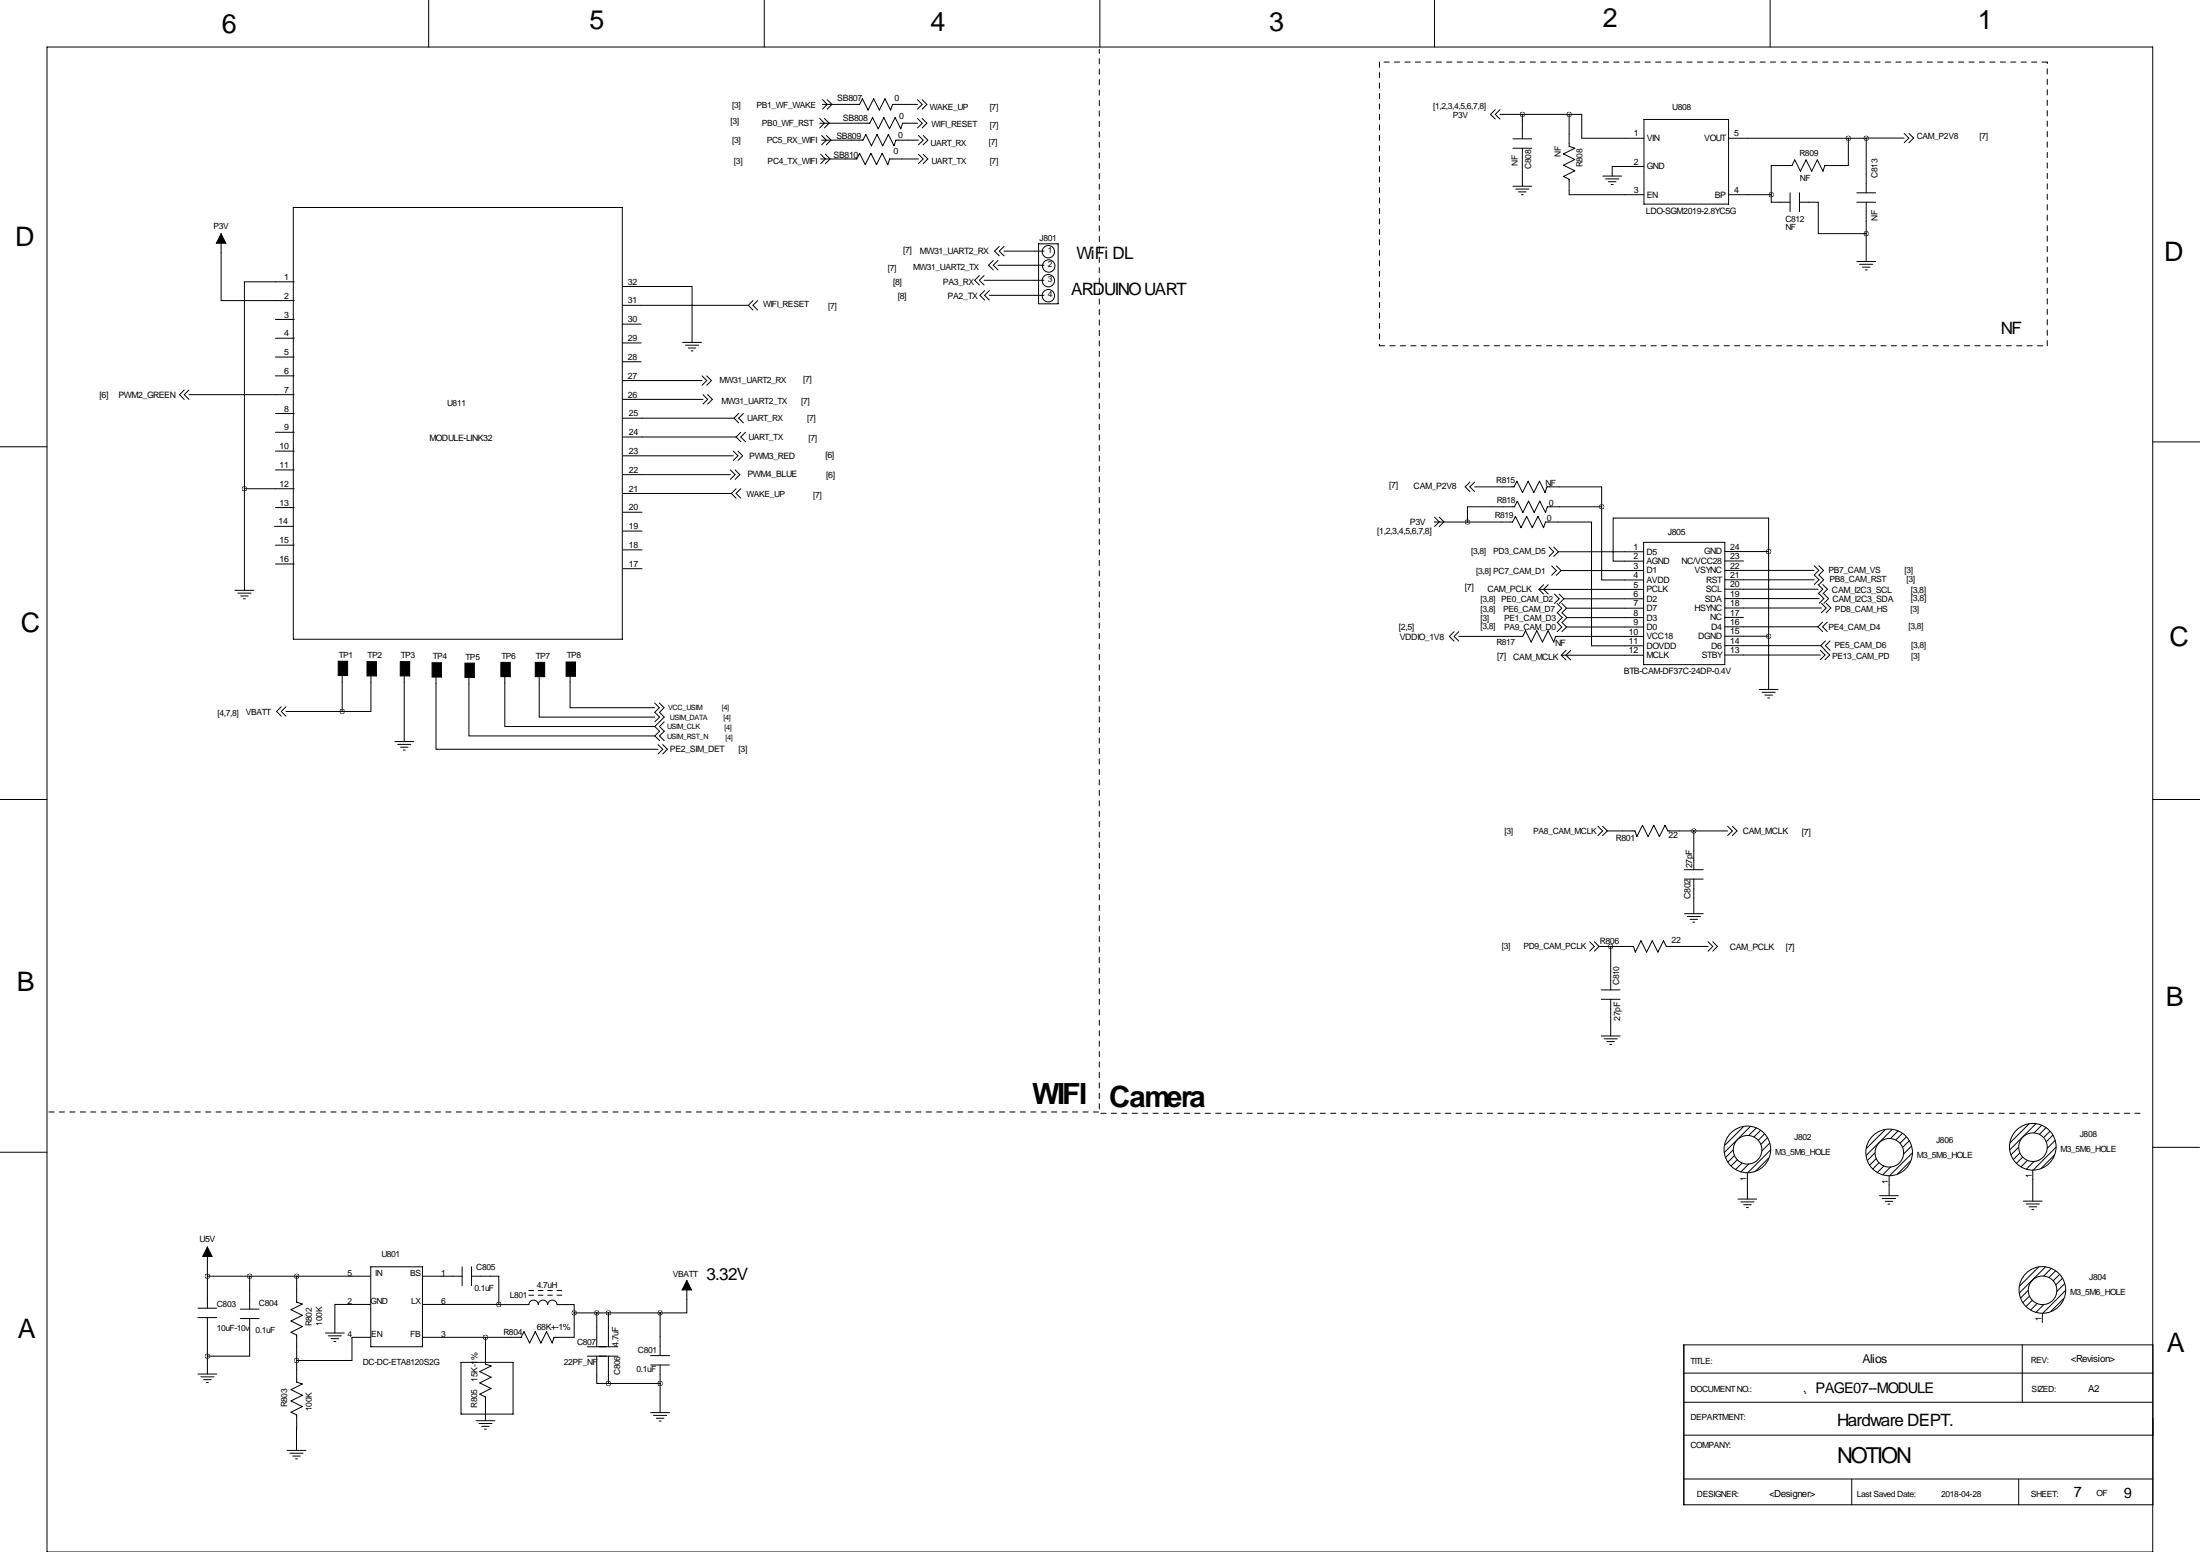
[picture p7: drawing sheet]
<svg xmlns="http://www.w3.org/2000/svg" width="594mm" height="419mm" viewBox="0 0 594 419" stroke-linecap="round" stroke-linejoin="round" font-family="sans-serif">
<g fill="none" stroke="#000" stroke-width=".27">
<path d="M12.7 12.7h569v406.4h-569zM115.8 0v12.7M206.5 0v12.7M297.2 0v12.7M387.6 0v12.7M478.3 0v12.7M221.5 33.3h13.5l.8-1.5 1.5 3 1.5-3 1.5 3 1.6-3 1.5 3 .5-1.5h4M221.5 32l1.3 1.3-1.3 1.2M222 37.8h11.2l.7-1.5 1.6 3.1 1.5-3.1 1.5 3.1 1.5-3.1 1.6 3.1 .5-1.6h6.1M222 36.6l1.3 1.2-1.3 1.3M222.2 28.2h10.1l.7-1.5 1.5 3 1.6-3 1.5 3 1.5-3 1.5 3 .5-1.5h6.8M222.2 26.9l1.3 1.3-1.3 1.3"/>
<path d="M222.8 32l1.2 1.3-1.2 1.2M223.3 36.6l1.2 1.2-1.2 1.3M223.5 26.9l1.3 1.3-1.3 1.3M247.9 26.9l1.3 1.3-1.3 1.3M247.9 32l1.3 1.3-1.3 1.2M248.2 36.6l1.2 1.2-1.2 1.3M249.2 26.9l1.2 1.3-1.2 1.3M249.2 32l1.2 1.3-1.2 1.2M249.4 36.6l1.3 1.2-1.3 1.3M404 29.6l-1.3 1.3 1.3 1.3M405.3 29.6l-1.3 1.3 1.3 1.3M405.3 30.9h18.7"/>
<path d="M408.8 37.5h5.1M411.3 30.9v6.6M424 30.9v8.6l1.5 .5-3 1.6 3 1.5-3 1.5 3 1.5-3 1.6 1.5 .7v4.2h20.2M424 30.9h3.4v6.4h16.8M444.2 32.3h22.9v22.8h-22.9zM467.1 37.3h37.1M499.4 37.3v7.4h-6.3l-.5 1.5-1.6-3-1.5 3-1.5-3-1.5 3-1.6-3-.7 1.5h-5.6v7.9M504.2 37.3v14.8M514.5 37.3h-10.3M514.5 36l1.3 1.3-1.3 1.3M515.8 36l1.2 1.3-1.2 1.3M79.2 56h88.9v116.6h-88.9z"/>
<path d="M221.7 42.9h9.8l.8-1.5 1.5 3 1.5-3 1.5 3 1.6-3 1.5 3 .5-1.5h7.8M221.7 41.7l1.3 1.2-1.3 1.3M223 41.7l1.3 1.2-1.3 1.3M248.2 41.7l1.2 1.2-1.2 1.3M249.4 41.7l1.3 1.2-1.3 1.3M408.8 40h5.1M408.8 50.3h5.1M409.5 51.1h3.6M410.3 51.8h2M411.1 52.6h.5M411.3 40v10.3M433.1 47.5h5"/>
<path d="M433.8 48.3h3.6M434.6 49.1h2M435.4 49.8h.5M444.2 45h-8.6v2.5M467.1 52.6h11.5M478.6 52.6v2h5.1M483.7 52.1v5M486.2 54.6h5.1v8.5h12.9M486.2 52.1v5M501.7 54.6h5.1M501.7 52.1h5.1M504.2 54.6v16"/>
<path d="M59.7 63.1v18.1h19.8M79.5 76.1h-13.5v55.9M168.1 77.4h18.9v15.1M264.6 74.4l-1.3 1.3 1.3 1.3M265.9 75.7h16.2M265.9 74.4l-1.3 1.3 1.3 1.3M266 78.5l-1.2 1.3 1.2 1.2M267.3 79.8h14.8M267.3 78.5l-1.3 1.3 1.3 1.2M268.4 70.4l-1.3 1.2 1.3 1.3M269.6 71.6h12.5M269.6 70.4l-1.2 1.2 1.2 1.3"/>
<path d="M270 66.5l-1.3 1.3 1.3 1.3M271.3 67.8h10.8M271.3 66.5l-1.3 1.3 1.3 1.3M280.6 65.8h5.3v16.2h-5.3zM501.7 70.6h5.1M502.5 71.4h3.5M503.2 72.1h2.1M504 72.9h.5M74.4 86.3h5.1M74.4 91.3h5.1M74.4 96.4h5.1M168.1 82.4h34.1"/>
<path d="M168.1 87.5h5.1M168.1 92.6h5.1M168.1 97.7h5.1M184.5 92.5h5M185.2 93.2h3.6M186 94h2M186.7 94.7h.5M202.2 82.4l1.3 1.3M203.5 81.2l-1.3 1.2M204.7 81.2l-1.2 1.2 1.2 1.3M49.8 105.3l-1.3 1.3 1.3 1.2M51.1 106.6h28.4"/>
<path d="M51.1 105.3l-1.3 1.3 1.3 1.2M74.4 101.5h5.1M74.4 111.7h5.1M74.4 116.7h5.1M168.1 102.8h21.6M168.1 107.8h21.8M168.4 112.9h29.9M168.4 118h30.5M189.7 101.5l1.3 1.3-1.3 1.2M189.9 106.6l1.3 1.2-1.3 1.3M191 101.5l1.2 1.3-1.2 1.2M191.2 106.6l1.3 1.2-1.3 1.3"/>
<path d="M198.3 112.9l1.3 1.3M198.9 118l1.3 1.3M199.6 111.7l-1.3 1.2M200.2 116.7l-1.3 1.3M200.9 111.7l-1.3 1.2 1.3 1.3M201.4 116.7l-1.2 1.3 1.2 1.3M581.8 119.3h12.7M0 120.6h12.7M66 132h13.5M66 132v27.4M74.4 121.8h5.1M74.4 126.9h5.1"/>
<path d="M74.4 137.1h5.1M168.4 123.1h29.7M168.4 128.2h29M168.4 133.2h29.2M168.4 138.3h5.1M197.4 126.9l1.2 1.3-1.2 1.2M197.6 133.2l1.3 1.3M198.1 121.8l1.3 1.3-1.3 1.3M198.6 126.9l1.3 1.3-1.3 1.2M198.9 132l-1.3 1.2M199.4 121.8l1.3 1.3-1.3 1.3M200.2 132l-1.3 1.2 1.3 1.3"/>
<path d="M387.6 139.6l1.3 1.3-1.3 1.3M388.9 139.6l1.2 1.3-1.2 1.3M397.2 130.2l-1.3 1.3 1.3 1.2M398.4 131.5h10.7l.8-1.6 1.5 3.1 1.5-3.1 1.5 3.1 1.6-3.1 1.5 3.1 .5-1.5h14.8v5.4M398.4 130.2l-1.2 1.3 1.2 1.2M432.8 136.9v19.7h11.3M432.8 136.9h-14.7l-.5 1.5-1.5-3.1-1.6 3.1-1.5-3.1-1.5 3.1-1.5-3.1-.8 1.6h-12.7v4.1M63.5 159.4h5.1M74.2 142.1h5M74.4 147.2h5.1M74.4 152.3h5.1M168.4 143.4h5.1"/>
<path d="M168.4 148.5h5.1M168.4 153.6h5.1M387.6 140.9l8.9 .1M396.5 141h12.2l.7-1.6 1.6 3.1 1.5-3.1 1.5 3.1 1.5-3.1 1.6 3.1 .5-1.5h12.4v33.4h14.1M415.8 159.2h28.3M415.8 159.2l1.3 1.2M417.1 157.9l-1.3 1.3M418.3 157.9l-1.2 1.3 1.2 1.2M418.5 147.7l1.3 1.3-1.3 1.3M419.3 152.8l1.2 1.3-1.2 1.2M419.8 147.7l1.3 1.3M420.5 152.8l1.3 1.3"/>
<path d="M421.1 149h23M421.1 149l-1.3 1.3M421.8 154.1h22.3M421.8 154.1l-1.3 1.2M444.1 146.5h21.9v33h-21.9zM466 151.5h5.1M466 159.1h25.2M466 156.6h24.2M466 154h24.2M466 148.9h11.9M477.9 148.9v-9h-42v11.6h8.2M477.9 148.9v37.3"/>
<path d="M490.2 152.8l1.2 1.2-1.2 1.3 1.3 1.3-1.3 1.2M491.2 157.8l1.3 1.3-1.3 1.3M491.4 152.8l1.3 1.2-1.3 1.3M491.5 155.3l1.3 1.3-1.3 1.2M492.5 157.8l1.3 1.3-1.3 1.3M64.3 160.2h3.5M65 160.9h2.1M65.8 161.7h.5M392.9 170.6l-1.3 1.3 1.3 1.2M394.2 171.9h17.2l.8-1.6 1.5 3.1 1.5-3.1 1.6 3.1 1.5-3.1 1.5 3.1 .5-1.5h23.8M394.2 170.6l-1.3 1.3 1.3 1.2M420 160.4l1.3 1.3-1.3 1.3"/>
<path d="M420.7 163l1.3 1.2-1.3 1.3M420.7 168l1.3 1.3-1.3 1.3M420.8 165.5l1.3 1.3-1.3 1.2M421.3 160.4l1.3 1.3M421.8 176.9h22.3M421.8 176.9l1.3 1.3M422 163l1.3 1.2M422 168l1.3 1.3M422.1 165.5l1.3 1.3M422.6 161.7h21.5M422.6 161.7l-1.3 1.3M423.1 175.7l-1.3 1.2"/>
<path d="M423.3 164.2h20.8M423.3 169.3h20.8M423.3 164.2l-1.3 1.3M423.3 169.3l-1.3 1.3M423.4 166.8h20.7M423.4 166.8l-1.3 1.2M424.4 175.7l-1.3 1.2 1.3 1.3M466 164.2h26.2M466 176.9h25.8M466 174.3h25.9M466 171.8h11.9M466 169.3h25.2"/>
<path d="M466 166.7h5.1M466 161.6h25.5M491.2 169.3l1.3 1.2M491.5 160.4l1.3 1.2-1.3 1.3M491.8 175.6l1.3 1.3-1.3 1.3M491.9 174.3l1.3 1.3M492.2 162.9l1.2 1.3-1.2 1.3M492.5 168l-1.3 1.3M492.8 160.4l1.3 1.2-1.3 1.3M493.1 175.6l1.3 1.3-1.3 1.3M493.2 173.1l-1.3 1.2M493.4 162.9l1.3 1.3-1.3 1.3"/>
<path d="M493.7 168l-1.2 1.3 1.2 1.2M494.5 173.1l-1.3 1.2 1.3 1.3M76 190.9l-1.3 1.2 1.3 1.3M77.3 190.9l-1.3 1.2 1.3 1.3M77.3 192.1h15.2M92.5 181.6v10.5M100.2 181.7v10.4h-7.7M109.2 181.7v18.6M117.8 182v20.3h60M126.7 182.1v16.6h50.2M136.4 181.9v14.3h40.5M145.7 181.9v11.7h31.2"/>
<path d="M154 181.8v9.3h22.9M176.9 189.8l1.3 1.3-1.3 1.3 1.3 1.2-1.3 1.3M176.9 196.2l1.3 1.3-1.3 1.2M176.9 198.7l1.3 1.3M178.2 189.8l1.2 1.3-1.2 1.3M178.2 192.4l1.3 1.2-2.6 2.6M179.5 194.9l-1.3 1.3 1.3 1.3-1.3 1.2 1.3 1.3M475.3 186.2h5.1M476.1 186.9h3.6M476.9 187.7h2M477.6 188.5h.5M0 215.9h12.7"/>
<path d="M106.7 200.3h5.1M107.4 201h3.6M108.2 201.8h2M109 202.5h.5M177.8 201.1l1.3 1.2-1.3 1.3M179.1 201.1l1.2 1.2-1.2 1.3M581.7 215.9h12.7M431.7 223.1l1.3 1.3-1.3 1.3M433 223.1l1.3 1.3M434.3 224.4h7.5l.5 1.5 1.5-3 1.5 3 1.5-3 1.6 3 1.5-3 .7 1.5h16.2M434.3 224.4l-1.3 1.3M455.1 234.8h5.1"/>
<path d="M455.1 237.4h5.1M457.7 224.4v10.4M457.7 237.4v9.3M466.8 223.1l1.3 1.3-1.3 1.3M468.1 223.1l1.2 1.3-1.2 1.3M429.5 254.3l1.3 1.3-1.3 1.2M430.8 254.3l1.3 1.3M432.1 255.6h9.3l.5 1.5 1.5-3 1.5 3 1.5-3 1.6 3 1.5-3 .7 1.5h11.3M432.1 255.6l-1.3 1.2M435.2 255.6v11.7M455.1 246.7h5.1M455.9 247.5h3.5"/>
<path d="M456.6 248.3h2.1M457.4 249h.5M461.5 254.3l1.3 1.3-1.3 1.2M462.8 254.3l1.3 1.3-1.3 1.2M432.7 267.3h5M432.7 269.8h5M432.7 279.8h5M435.2 269.8v10M433.4 280.5h3.6M434.2 281.3h2M434.9 282h.6M0 311.1h12.7"/>
<path d="M468.3 310.5l-2.1 2.1M468.6 312.1l-1.7 1.7M469.4 313.2l-1.7 1.7M470.7 314l-1.7 1.8M471.1 304.2l-5.1 5.1M472.1 316.6v7.2M472.5 314.3l-2.1 2.1M472.9 304.2l-7 7M474.6 304.5l-2.1 2.1M475.7 305.2l-1.8 1.8M476.7 306.3l-1.6 1.6M477.6 307.2l-1.8 1.8"/>
<path d="M477.9 312.7l-3.5 3.5M478.1 308.7l-2.1 2.1M478.4 310.5l-6 6M506.6 311.4l-2.1 2M506.9 312.9l-1.7 1.8M507.7 314l-1.7 1.7M509 314.9l-1.7 1.7M509.4 305l-5.1 5.1M510.4 317.4v5.5M510.8 315.1l-2.1 2.1M511.3 305l-7.1 7M512.9 305.4l-2.1 2"/>
<path d="M514 306l-1.8 1.8M515 307.1l-1.6 1.6M515.9 308.1l-1.8 1.7M516.2 313.5l-3.5 3.5M516.4 309.5l-2.1 2.1M516.7 311.3l-6 6M545.4 309.8l-2 2.1M545.7 311.4l-1.7 1.7M546.5 312.5l-1.7 1.6M547.8 313.3l-1.7 1.8M548.2 303.5l-5.1 5.1M549.2 315.9v8.5"/>
<path d="M549.7 313.6l-2.2 2.1M550.1 303.5l-7 7M551.7 303.8l-2.1 2.1M552.9 304.5l-1.9 1.8M553.8 305.6l-1.6 1.6M554.7 306.5l-1.8 1.8M555 312l-3.5 3.5M555.2 308l-2 2.1M555.5 309.8l-6 6M581.6 309.8h12.7M56 336.8v16.5M469.6 323.8h5.1"/>
<path d="M470.4 324.6h3.5M471.1 325.3h2.1M471.9 326.1h.5M507.8 322.9h5.1M508.6 323.6h3.6M509.4 324.4h2M510.1 325.2h.5M546.7 324.4h5.1M547.5 325.1h3.5M548.2 325.9h2.1M549 326.6h.5M53.5 353.3h5.1"/>
<path d="M53.5 355.8h5.1M56 344.6h44.2M56 355.8v15.2M64.9 353.5h5.1M64.9 356.1h5.1M67.5 356.1v10.1h-11.5M67.5 344.6v8.9M80.2 344.6v7l1.5 .5-3.1 1.6 3.1 1.5-3.1 1.5 3.1 1.5-3.1 1.6 1.6 .7v12.7l1.5 .5-3.1 1.6 3.1 1.5-3.1 1.5 3.1 1.5-3.1 1.6 1.6 .7-.1 9.6M87.9 360h5.1M100.2 352.2h-9.7v7.8M100.2 342.1h13.9v21.6h-13.9zM114.1 344.6h10.8"/>
<path d="M114.1 352.2h20.7M124.9 342.1v5.1M127.4 344.6h7.4v7.6M127.4 342.1v5.1M134.8 352.2l8.1 .1a1.27 1.27 0 0 1 1.3-1.2 1.27 1.27 0 0 1 1.2 1.2 1.27 1.27 0 0 1 1.3-1.2 1.27 1.27 0 0 1 1.3 1.2 1.27 1.27 0 0 1 1.2-1.2 1.27 1.27 0 0 1 1.3 1.2h4.6v2.2M142.9 349.8h1.3M142.9 348.5h1.3M145.4 349.8h1.3M145.4 348.5h1.3M148 349.8h1.3M148 348.5h1.3M150.5 349.8h1.3"/>
<path d="M150.5 348.5h1.3M155.1 354.5v6.6h-5.4l-.5 1.6-1.5-3.1-1.5 3.1-1.6-3.1-1.5 3.1-1.5-3.1-.8 1.5h-26.7M155.1 354.5h23.3M161.2 354.5v9.2M164.4 354.5v9.2M178.4 354.5v11.6M185.6 345.8v8.7h-7.2M548 348.5l-2.1 2M548.3 350.1l-1.7 1.7M549.1 351.1l-1.7 1.7M550.4 352l-1.7 1.7M550.8 342.1l-5.1 5.2"/>
<path d="M551.8 354.6v2.5M552.2 352.2l-2.1 2.2M552.7 342.1l-7.1 7M554.3 342.5l-2.1 2.1M555.4 343.2l-1.8 1.8M556.4 344.2l-1.6 1.6M557.3 345.2l-1.8 1.8M557.6 350.7l-3.5 3.5M557.8 346.7l-2 2M558.1 348.4l-6 6.1M53.5 371h5.1M54.3 371.8h3.5"/>
<path d="M55 372.6h2M55.8 373.3h.5M88.7 360.7h3.6M89.5 361.5h2M90.2 362.3h.5M100.2 361.1h-5.1v6.3h-14.9M124.6 367.9h14v14h-14zM131.2 361.1v7.3l1.5 .5-3.1 1.5 3.1 1.5-3.1 1.5 3.1 1.6-3.1 1.5 1.6 .7v6.4M158.7 363.7h8.2M158.7 366.2h8.2M161.2 366.2v7.4h3.2M164.4 366.2v7.4"/>
<path d="M164.4 373.6h14M175.8 366.1h5.1M175.8 368.6h5.1M178.4 368.6v12.9M455 370.8h126.7M455 378.7h126.7M455 363.2h126.7v43.1h-126.7zM487.4 375.7h.1M546.4 363.2v15.5M77.6 391.7h5.1M78.3 392.4h3.6M79.1 393.2h2"/>
<path d="M79.9 394h.5M128.6 383.6h5.1M129.4 384.4h3.5M130.1 385.2h2.1M130.9 385.9h.5M175.8 381.5h5.1M176.6 382.2h3.5M177.3 383h2.1M178.1 383.7h.5M454.9 399.4h126.8M455 387.6h126.7M500.3 399.5v6.8"/>
<path d="M545.4 399.5v6.8"/>
<circle cx="283.3" cy="68" r="1.68"/>
<circle cx="283.3" cy="75.8" r="1.68"/>
<circle cx="283.3" cy="79.9" r="1.68"/>
<circle cx="283.4" cy="71.8" r="1.68"/>
<circle cx="472.1" cy="310.4" r="6.3"/>
<circle cx="472.2" cy="310.5" r="3.9"/>
<circle cx="510.4" cy="311.2" r="6.3"/>
<circle cx="510.5" cy="311.3" r="3.9"/>
<circle cx="549.2" cy="309.7" r="6.3"/>
<circle cx="549.3" cy="309.8" r="3.9"/>
<circle cx="551.8" cy="348.3" r="6.3"/>
<circle cx="551.9" cy="348.4" r="3.9"/>
</g>
<circle cx="487.7" cy="376.2" r=".15" fill="#000"/>
<path d="M372.7 16.8v76.6M553.2 16.8h-180.5M372.7 93.4h180.5M553.2 93.4v-76.6M297 299.5v-286.2M13.2 300.3h283.7M297.4 300.6h282.1" fill="none" stroke="#000" stroke-width=".27" stroke-dasharray="1.4 1.4"/>
<path d="M59.7 63.1l1.3 2.6h-2.5zM91.4 178.6h2.5v3.8h-2.5zM99.2 178.7h2.5v3.8h-2.5zM108.2 178.7h2.5v3.8h-2.5zM116.7 179h2.6v3.8h-2.6zM125.6 179.1h2.6v3.8h-2.6zM135.3 178.9h2.6v3.8h-2.6zM144.6 178.9h2.6v3.8h-2.6zM153 178.8h2.5v3.8h-2.5zM56 336.8l1.3 2.5h-2.5zM185.6 345.8l1.2 2.5h-2.5z" fill="#000" stroke="#000" stroke-width=".27"/>
<path d="M80.1 367.4a.05 .05 0 0 0 .1 0 .05 .05 0 0 0-.1 0zM56 366.2a.05 .05 0 0 0 .1 0 .05 .05 0 0 0-.1 0zM56 344.6a.05 .05 0 0 0 .1 0 .05 .05 0 0 0-.1 0zM80.1 344.6a.05 .05 0 0 0 .1 0 .05 .05 0 0 0-.1 0zM178.3 373.6a.05 .05 0 0 0 .1 0 .05 .05 0 0 0-.1 0zM178.3 354.5a.05 .05 0 0 0 .1 0 .05 .05 0 0 0-.1 0zM67.4 344.6a.05 .05 0 0 0 .1 0 .05 .05 0 0 0-.1 0zM164.3 354.5a.05 .05 0 0 0 .1 0 .05 .05 0 0 0-.1 0zM164.3 373.6a.05 .05 0 0 0 .1 0 .05 .05 0 0 0-.1 0zM131.1 361.1a.05 .05 0 0 0 .1 0 .05 .05 0 0 0-.1 0zM155.1 354.5a.05 .05 0 0 0 .1 0 .05 .05 0 0 0-.1 0zM161.2 354.5a.05 .05 0 0 0 .1 0 .05 .05 0 0 0-.1 0zM134.7 352.2a.05 .05 0 0 0 .1 0 .05 .05 0 0 0-.1 0zM411.3 30.9a.05 .05 0 0 0 .1 0 .05 .05 0 0 0-.1 0zM504.2 37.3a.05 .05 0 0 0 .1 0 .05 .05 0 0 0-.1 0zM478.5 52.6a.05 .05 0 0 0 .1 0 .05 .05 0 0 0-.1 0zM499.4 37.3a.05 .05 0 0 0 .1 0 .05 .05 0 0 0-.1 0zM457.6 224.4a.05 .05 0 0 0 .1 0 .05 .05 0 0 0-.1 0zM504.2 63.1a.05 .05 0 0 0 .1 0 .05 .05 0 0 0-.1 0zM396.4 141a.05 .05 0 0 0 .1 0 .05 .05 0 0 0-.1 0zM477.8 148.9a.05 .05 0 0 0 .1 0 .05 .05 0 0 0-.1 0zM477.8 171.8a.05 .05 0 0 0 .1 0 .05 .05 0 0 0-.1 0zM432.7 136.9a.05 .05 0 0 0 .1 0 .05 .05 0 0 0-.1 0zM423.9 30.9a.05 .05 0 0 0 .1 0 .05 .05 0 0 0-.1 0zM66 132a.05 .05 0 0 0 .1 0 .05 .05 0 0 0-.1 0zM92.4 192.1a.05 .05 0 0 0 .1 0 .05 .05 0 0 0-.1 0z" fill="#000" stroke="#000" stroke-width="1.3"/>
<g font-size="7.9">
<text x="278.9" y="298.2">WIFI</text>
<text x="299.7" y="299">Camera</text>
</g>
<g font-size="7.3">
<text x="59.9" y="8.9">6</text>
<text x="159.3" y="7.9">5</text>
<text x="251.5" y="8.4">4</text>
<text x="342.9" y="8.4">3</text>
<text x="433.1" y="7.4">2</text>
<text x="534.4" y="7.9">1</text>
<text x="4.1" y="66.5">D</text>
<text x="584.7" y="70.4">D</text>
<text x="5.6" y="170.7">C</text>
<text x="586.2" y="174.5">C</text>
<text x="4.6" y="267.7">B</text>
<text x="585.2" y="271.5">B</text>
<text x="4.8" y="361.2">A</text>
<text x="585.5" y="365">A</text>
</g>
<text font-size="5.9" x="496.4" y="395.2">NOTION</text>
<g font-size="4.6">
<text x="290.8" y="69.9">WiFi DL</text>
<text x="289.4" y="79.7">ARDUINO UART</text>
<text x="540.6" y="90.1">NF</text>
<text x="190.9" y="345.6">3.32V</text>
<text x="496.4" y="385">Hardware DEPT.</text>
</g>
<g font-size="4">
<text x="490.5" y="376.2">PAGE07--MODULE</text>
<text x="560.4" y="404.4">7</text>
<text x="573.8" y="404.6">9</text>
</g>
<text font-size="3.3" x="503.2" y="368.1">Alios</text>
<g font-size="2.6">
<text x="559.6" y="367.9">&lt;Revision&gt;</text>
<text x="564.2" y="376">A2</text>
<text x="478" y="404.2">&lt;Designer&gt;</text>
</g>
<g font-size="2.4">
<text x="226.2" y="27.2">SB807</text>
<text x="241.7" y="27.2">0</text>
<text x="227.8" y="32.8">SB808</text>
<text x="243" y="32.1">0</text>
<text x="226" y="37.6">SB809</text>
<text x="241.5" y="41.7">0</text>
<text x="242.7" y="37.4">0</text>
<text x="441.4" y="36.8">1</text>
<text x="445" y="38.1">VIN</text>
<text x="460.5" y="38.1">VOUT</text>
<text x="468.6" y="36.8">5</text>
<text x="225.2" y="42.7">SB810</text>
<text x="441.4" y="44.4">2</text>
<text x="445" y="45.7">GND</text>
<text x="441.4" y="52.1">3</text>
<text x="445" y="53.4">EN</text>
<text x="463.3" y="53.4">BP</text>
<text x="468.6" y="52.1">4</text>
<text x="444.7" y="57.7">LDO-SGM2019-2.8YC5G</text>
<text x="244" y="68.2">[7]</text>
<text x="248.6" y="68.5">MW31_UART2_RX</text>
<text x="76.8" y="75.6">1</text>
<text x="169.7" y="76.9">32</text>
<text x="241.3" y="77">[8]</text>
<text x="254.8" y="77">PA3_RX</text>
<text x="76.8" y="80.7">2</text>
<text x="169.7" y="81.9">31</text>
<text x="242.6" y="80.8">[8]</text>
<text x="256" y="80.8">PA2_TX</text>
<text x="76.8" y="85.8">3</text>
<text x="169.7" y="87">30</text>
<text x="76.8" y="90.8">4</text>
<text x="76.8" y="95.9">5</text>
<text x="169.7" y="92.1">29</text>
<text x="76.8" y="101">6</text>
<text x="169.7" y="97.2">28</text>
<text x="26.9" y="107.4">[6]</text>
<text x="32" y="107.4">PWM2_GREEN</text>
<text x="76.8" y="106.1">7</text>
<text x="169.7" y="102.3">27</text>
<text x="169.7" y="107.3">26</text>
<text x="76.8" y="111.2">8</text>
<text x="169.9" y="112.4">25</text>
<text x="76.8" y="116.2">9</text>
<text x="116" y="119.2">MODULE-LINK32</text>
<text x="169.9" y="117.5">24</text>
<text x="75.5" y="121.3">10</text>
<text x="169.9" y="122.6">23</text>
<text x="202.4" y="123.9">PWM3_RED</text>
<text x="223" y="123.6">[6]</text>
<text x="75.5" y="126.4">11</text>
<text x="75.5" y="131.5">12</text>
<text x="169.9" y="127.7">22</text>
<text x="201.9" y="128.7">PWM4_BLUE</text>
<text x="223.3" y="129">[6]</text>
<text x="375.4" y="131.9">[7]</text>
<text x="75.5" y="136.6">13</text>
<text x="169.9" y="132.7">21</text>
<text x="169.9" y="137.8">20</text>
<text x="382" y="132.1">CAM_P2V8</text>
<text x="418.5" y="136.6">0</text>
<text x="75.3" y="141.6">14</text>
<text x="169.9" y="142.9">19</text>
<text x="381" y="141.8">P3V</text>
<text x="418" y="140.7">0</text>
<text x="75.5" y="146.7">15</text>
<text x="169.9" y="148">18</text>
<text x="372.1" y="144.3">[1,2,3,4,5,6,7,8]</text>
<text x="441.3" y="148.5">1</text>
<text x="444.9" y="149.8">D5</text>
<text x="450.6" y="144.4">J805</text>
<text x="460.5" y="149.7">GND</text>
<text x="467.5" y="148.4">24</text>
<text x="75.5" y="151.8">16</text>
<text x="169.9" y="153.1">17</text>
<text x="441.3" y="151">2</text>
<text x="441.3" y="153.6">3</text>
<text x="444.9" y="152.3">AGND</text>
<text x="444.9" y="154.9">D1</text>
<text x="454.4" y="152.3">NC/VCC28</text>
<text x="457.9" y="154.8">VSYNC</text>
<text x="467.5" y="153.5">22</text>
<text x="467.5" y="151">23</text>
<text x="395.8" y="159.2">[7]</text>
<text x="401.9" y="160">CAM_PCLK</text>
<text x="441.3" y="156.1">4</text>
<text x="441.3" y="158.6">5</text>
<text x="441.3" y="161.2">6</text>
<text x="444.9" y="157.4">AVDD</text>
<text x="444.9" y="159.9">PCLK</text>
<text x="460.9" y="159.9">SCL</text>
<text x="461" y="157.4">RST</text>
<text x="467.5" y="161.1">19</text>
<text x="467.5" y="158.6">20</text>
<text x="467.5" y="156.1">21</text>
<text x="495" y="160.2">CAM_I2C3_SCL</text>
<text x="516.3" y="160.2">[3,8]</text>
<text x="441.3" y="163.7">7</text>
<text x="441.3" y="166.3">8</text>
<text x="444.9" y="162.5">D2</text>
<text x="444.9" y="165">D7</text>
<text x="444.9" y="167.6">D3</text>
<text x="457.9" y="165">HSYNC</text>
<text x="460.6" y="162.4">SDA</text>
<text x="462.1" y="167.5">NC</text>
<text x="467.5" y="166.2">17</text>
<text x="467.5" y="163.7">18</text>
<text x="495.1" y="162.5">CAM_I2C3_SDA</text>
<text x="516.3" y="162.3">[3,8]</text>
<text x="378" y="170">[2,5]</text>
<text x="378.2" y="172.8">VDDIO_1V8</text>
<text x="440.1" y="171.3">10</text>
<text x="440.1" y="173.9">11</text>
<text x="441.3" y="168.8">9</text>
<text x="444.9" y="170.1">D0</text>
<text x="444.9" y="172.6">VCC18</text>
<text x="458.8" y="172.6">DGND</text>
<text x="462.4" y="170.1">D4</text>
<text x="467.5" y="173.8">14</text>
<text x="467.5" y="171.3">15</text>
<text x="467.5" y="168.8">16</text>
<text x="404.5" y="177.9">[7]</text>
<text x="408.8" y="178.1">CAM_MCLK</text>
<text x="420.2" y="174.4">NF</text>
<text x="440.1" y="176.4">12</text>
<text x="444.9" y="175.2">DOVDD</text>
<text x="444.9" y="177.7">MCLK</text>
<text x="459.8" y="177.7">STBY</text>
<text x="462.4" y="175.1">D6</text>
<text x="467.5" y="176.4">13</text>
<text x="438.8" y="182.1">BTB-CAM-DF37C-24DP-0.4V</text>
<text x="181" y="202.9">PE2_SIM_DET</text>
<text x="199.5" y="202.9">[3]</text>
<text x="436.6" y="227.1">R801</text>
<text x="450.8" y="226.4">22</text>
<text x="470.9" y="225.1">CAM_MCLK</text>
<text x="486.9" y="225.3">[7]</text>
<text x="457.2" y="234.5" transform="rotate(-90 457.2 234.5)">27pF</text>
<text x="456.7" y="242.7" transform="rotate(-90 456.7 242.7)">C802</text>
<text x="432.3" y="255">R806</text>
<text x="451.7" y="254.5">22</text>
<text x="467.4" y="256.6">CAM_PCLK</text>
<text x="482.5" y="256.5">[7]</text>
<text x="437.7" y="275.7" transform="rotate(-90 437.7 275.7)">27pF</text>
<text x="53.9" y="335.5">U5V</text>
<text x="145" y="359.2">68K+-1%</text>
<text x="167.1" y="363.7" transform="rotate(-90 167.1 363.7)">4.7uF</text>
<text x="129" y="373.1" transform="rotate(-90 129 373.1)">15K-1%</text>
</g>
<g font-size="2.3">
<text x="197.9" y="29.3">[3]</text>
<text x="204.4" y="29.3">PB1_WF_WAKE</text>
<text x="251.2" y="29.7">WAKE_UP</text>
<text x="267.4" y="29.7">[7]</text>
<text x="387.2" y="29.4">[1,2,3,4,5,6,7,8]</text>
<text x="451.9" y="29.7">U808</text>
<text x="197.4" y="33.6">[3]</text>
<text x="205.9" y="34.1">PB0_WF_RST</text>
<text x="251.7" y="34.3">WIFI_RESET</text>
<text x="267.5" y="34.5">[7]</text>
<text x="392.6" y="31.9">P3V</text>
<text x="197.8" y="38.6">[3]</text>
<text x="207.2" y="38.6">PC5_RX_WIFI</text>
<text x="251.5" y="39.4">UART_RX</text>
<text x="267.2" y="39.1">[7]</text>
<text x="517.9" y="37.6">CAM_P2V8</text>
<text x="534.8" y="37.6">[7]</text>
<text x="198.3" y="44.2">[3]</text>
<text x="207.4" y="44.2">PC4_TX_WIFI</text>
<text x="251.7" y="44.2">UART_TX</text>
<text x="267.4" y="44.2">[7]</text>
<text x="410.1" y="44.7" transform="rotate(-90 410.1 44.7)">NF</text>
<text x="413.7" y="45.6" transform="rotate(-90 413.7 45.6)">C808</text>
<text x="421.8" y="42.3" transform="rotate(-90 421.8 42.3)">NF</text>
<text x="427.6" y="45.2" transform="rotate(-90 427.6 45.2)">R808</text>
<text x="486.2" y="42.2">R809</text>
<text x="486.3" y="48.8">NF</text>
<text x="507.3" y="48" transform="rotate(-90 507.3 48)">C813</text>
<text x="482.4" y="59.9">C812</text>
<text x="507.3" y="59.5" transform="rotate(-90 507.3 59.5)">NF</text>
<text x="57.7" y="61.9">P3V</text>
<text x="280.9" y="65">J801</text>
<text x="482.4" y="62.2">NF</text>
<text x="283.1" y="68.3">1</text>
<text x="239.9" y="73.2">[7]</text>
<text x="246.7" y="72.9">MW31_UART2_TX</text>
<text x="283.1" y="72.1">2</text>
<text x="283.1" y="76.2">3</text>
<text x="206.2" y="83">WIFI_RESET</text>
<text x="223.8" y="83.5">[7]</text>
<text x="283.1" y="80.3">4</text>
<text x="194.4" y="103.4">MW31_UART2_RX</text>
<text x="217" y="103.1">[7]</text>
<text x="120.9" y="109.7">U811</text>
<text x="194.9" y="109">MW31_UART2_TX</text>
<text x="201.9" y="113.8">UART_RX</text>
<text x="216.5" y="109">[7]</text>
<text x="218.1" y="113.8">[7]</text>
<text x="202.2" y="118.8">UART_TX</text>
<text x="218.4" y="119.1">[7]</text>
<text x="404.3" y="130.4">R815</text>
<text x="417.6" y="131.2">NF</text>
<text x="201.7" y="134.3">WAKE_UP</text>
<text x="219.7" y="134.6">[7]</text>
<text x="404.4" y="135.8">R818</text>
<text x="403.9" y="139.9">R819</text>
<text x="397.5" y="149.7">[3,8]</text>
<text x="403.5" y="149.7">PD3_CAM_D5</text>
<text x="398.9" y="155.1">[3,8] PC7_CAM_D1</text>
<text x="494" y="154.7">PB7_CAM_VS</text>
<text x="514.6" y="154.7">[3]</text>
<text x="494.3" y="157.3">PB8_CAM_RST</text>
<text x="515.1" y="157.3">[3]</text>
<text x="400.1" y="165.2">[3,8]</text>
<text x="400.1" y="167.7">[3]</text>
<text x="400.1" y="162.6">[3,8]</text>
<text x="405.6" y="162.6">PE0_CAM_D2</text>
<text x="406.1" y="165.2">PE6_CAM_D7</text>
<text x="406.4" y="167.7">PE1_CAM_D3</text>
<text x="495.8" y="165.2">PD8_CAM_HS</text>
<text x="516.2" y="165.2">[3]</text>
<text x="400.1" y="170">[3,8]</text>
<text x="406.4" y="170.2">PA9_CAM_D0</text>
<text x="494" y="170.2">PE4_CAM_D4</text>
<text x="515.7" y="170">[3,8]</text>
<text x="91.6" y="177.6">TP1</text>
<text x="99.3" y="177.7">TP2</text>
<text x="108.3" y="177.7">TP3</text>
<text x="116.9" y="178">TP4</text>
<text x="125.8" y="178.1">TP5</text>
<text x="135.5" y="177.9">TP6</text>
<text x="144.8" y="177.9">TP7</text>
<text x="153.1" y="177.8">TP8</text>
<text x="404.4" y="174.3">R817</text>
<text x="495" y="177.9">PE13_CAM_PD</text>
<text x="495.7" y="175.1">PE5_CAM_D6</text>
<text x="516.4" y="177.9">[3]</text>
<text x="516.4" y="175.1">[3,8]</text>
<text x="58.8" y="193.3">[4,7,8]</text>
<text x="66.4" y="193.1">VBATT</text>
<text x="406.5" y="225.2">[3]</text>
<text x="414.3" y="225.2">PA8_CAM_MCLK</text>
<text x="405.8" y="256.3">[3]</text>
<text x="411.6" y="256.3">PD9_CAM_PCLK</text>
<text x="437.5" y="266.1" transform="rotate(-90 437.5 266.1)">C810</text>
<text x="479.6" y="311.8">M3_5M6_HOLE</text>
<text x="484.8" y="307.7">J802</text>
<text x="523.1" y="308.6">J806</text>
<text x="556.7" y="311.1">M3_5M6_HOLE</text>
<text x="561.9" y="307">J808</text>
<text x="517.9" y="312.6">M3_5M6_HOLE</text>
<text x="471.9" y="318.8" transform="rotate(-90 471.9 318.8)">1</text>
<text x="510.2" y="319.7" transform="rotate(-90 510.2 319.7)">1</text>
<text x="549" y="318.1" transform="rotate(-90 549 318.1)">1</text>
<text x="103.1" y="339.5">U801</text>
<text x="93.9" y="344.6">5</text>
<text x="101.4" y="344.6">IN</text>
<text x="110.8" y="344.6">BS</text>
<text x="119.2" y="344.6">1</text>
<text x="128.7" y="342.8">C805</text>
<text x="145" y="347.7">4.7uH</text>
<text x="181.8" y="344.9">VBATT</text>
<text x="564.5" y="345.7">J804</text>
<text x="58.6" y="353">C803</text>
<text x="69.9" y="352.8">C804</text>
<text x="93.9" y="352.2">2</text>
<text x="100.1" y="352.2">GND</text>
<text x="111.1" y="352.2">LX</text>
<text x="119.2" y="352.2">6</text>
<text x="128.2" y="348.7">0.1uF</text>
<text x="137.7" y="350.5">L801</text>
<text x="559.3" y="349.8">M3_5M6_HOLE</text>
<text x="58.6" y="359.4">10uF-10v</text>
<text x="69" y="359.9">0.1uF</text>
<text x="84.2" y="358.2" transform="rotate(-90 84.2 358.2)">R802</text>
<text x="87" y="358" transform="rotate(-90 87 358)">100K</text>
<text x="551.6" y="356.8" transform="rotate(-90 551.6 356.8)">1</text>
<text x="93.9" y="361.1">4</text>
<text x="100.3" y="361.1">EN</text>
<text x="110.8" y="361.1">FB</text>
<text x="119.2" y="361.1">3</text>
<text x="136.1" y="360.6">R804</text>
<text x="155.9" y="363.2">C807</text>
<text x="172.4" y="365.3">C801</text>
<text x="98" y="368.5">DC-DC-ETA8120S2G</text>
<text x="152.3" y="368.6">22PF_NF</text>
<text x="167.6" y="371.4" transform="rotate(-90 167.6 371.4)">C806</text>
<text x="172" y="370.6">0.1uF</text>
<text x="456.7" y="368.2">TITLE:</text>
<text x="548.7" y="368">REV:</text>
<text x="456.7" y="375.9">DOCUMENT NO.:</text>
<text x="548.9" y="375.9">SIZED:</text>
<text x="77.6" y="380" transform="rotate(-90 77.6 380)">R803</text>
<text x="84.2" y="381.1" transform="rotate(-90 84.2 381.1)">100K</text>
<text x="128.9" y="380.2" transform="rotate(-90 128.9 380.2)">R805</text>
<text x="456.7" y="383.5">DEPARTMENT:</text>
<text x="456.7" y="391.1">COMPANY:</text>
<text x="458.5" y="404.3">DESIGNER:</text>
<text x="501.7" y="404.3">Last Saved Date:</text>
<text x="524.5" y="404.3">2018-04-28</text>
<text x="548.7" y="404.3">SHEET:</text>
<text x="566.5" y="404.1">OF</text>
</g>
<g font-size="2">
<text x="180.5" y="191.8">VCC_USIM</text>
<text x="195" y="191.8">[4]</text>
<text x="180.2" y="196.8">USIM_CLK</text>
<text x="181" y="194.3">USIM_DATA</text>
<text x="195.5" y="194.5">[4]</text>
<text x="195.7" y="197">[4]</text>
<text x="180.2" y="199.6">USIM_RST_N</text>
<text x="196" y="199.8">[4]</text>
</g>
</svg>
